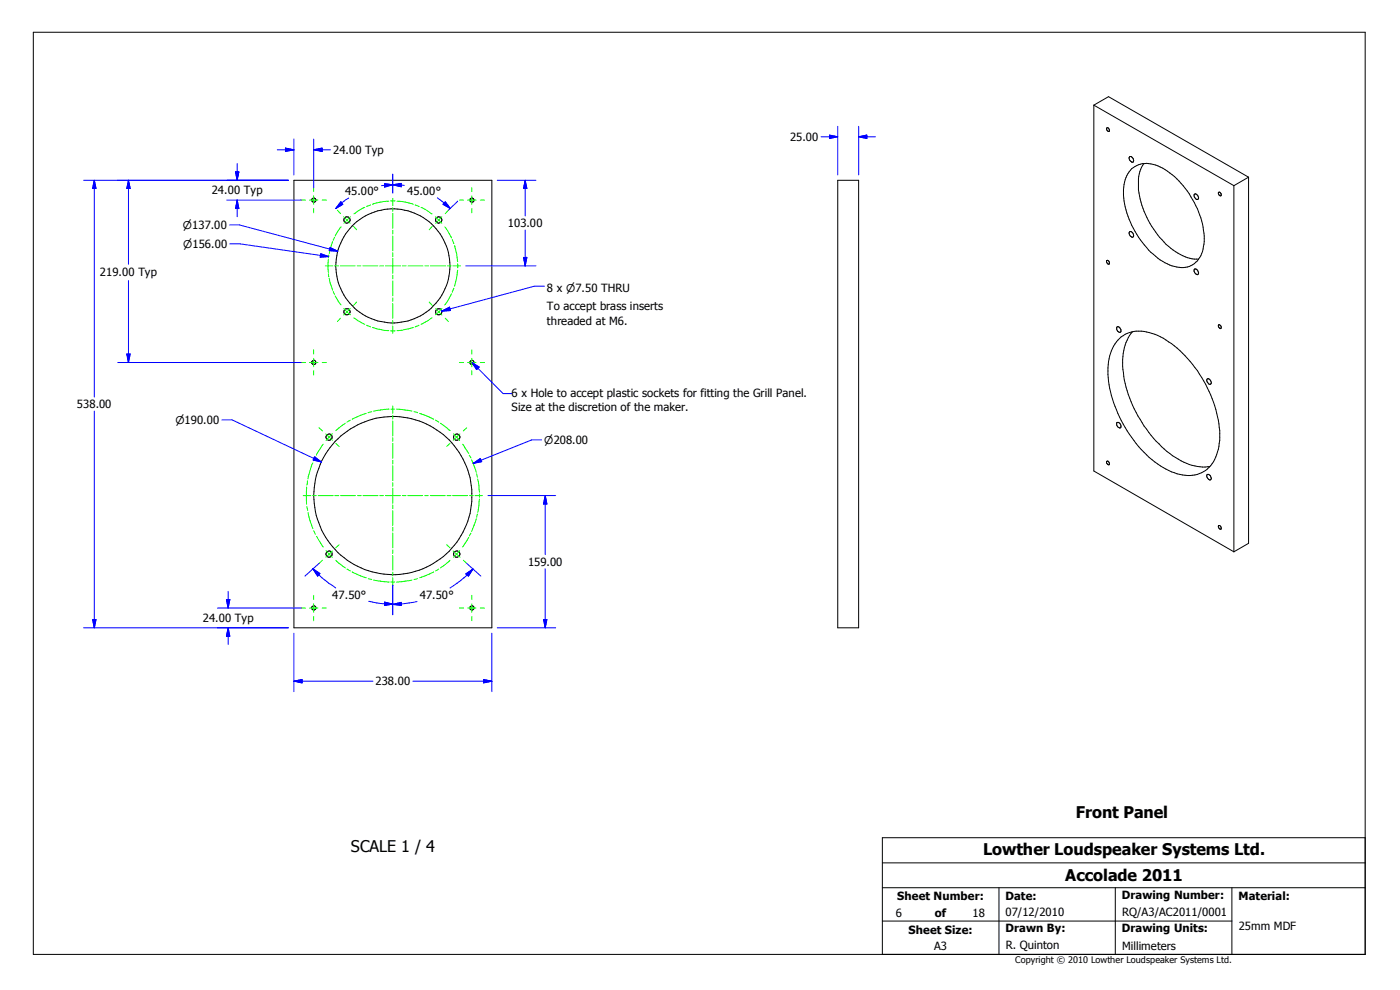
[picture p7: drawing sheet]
<svg xmlns="http://www.w3.org/2000/svg" width="420mm" height="297mm" viewBox="0 0 420 297" stroke-linecap="round" stroke-linejoin="round" font-family="sans-serif">
<g fill="none" stroke="#000" stroke-width=".3">
<path d="M10 9.7h399.4v276.3h-399.4zM328 31.5l4.4-2.5 42 24.1M328 31.5l42 24.1M328 31.5v109.7l42 24.2M332 38.3a.74 .74 0 0 1 .6 1.1 .72 .72 0 0 1-.6-1.1zM88.1 54h59.4v134.1h-59.4zM251.2 54h6.3v134.1h-6.3zM338.8 46.9a1.04 1.04 0 0 1 1 .6 1.04 1.04 0 0 1-.1 1.1 1.15 1.15 0 0 1-.9-1.7zM339.3 50.6a8.4 8.4 0 0 1 10 .2 26.7 26.7 0 0 1 11.8 21.6 8.7 8.7 0 0 1-3.5 6.9 9.1 9.1 0 0 1-8.9-1 26.6 26.6 0 0 1-11.8-21.5 9.4 9.4 0 0 1 2.4-6.2zM343 49l-1.2 2.4a22.1 22.1 0 0 0 3.6 16.4l1.7 2.6a18.1 18.1 0 0 0 11 7.3h1.3M358.2 58.2a1.03 1.03 0 0 1 1 .5 1.03 1.03 0 0 1 0 1.1 1.1 1.1 0 0 1-1-1.6zM365.3 57.8l.5-.2 .2 .2 .1 .9-.5-.2z"/>
<path d="M370 55.6v109.8M374.4 53.1v109.7l-4.4 2.6M374.4 53.1l-4.4 2.5M331.9 78.1l.6 .1 .2 .9-.6-.1-.3-.5zM338.7 69.5a.96 .96 0 0 1 1.1 .5 .96 .96 0 0 1-.2 1.1 1.29 1.29 0 0 1-.9-1.6zM103.5 92.6h1a.93 .93 0 0 1 .4 1.3 .93 .93 0 0 1-1.5 .2 .93 .93 0 0 1 .1-1.5zM334.9 98.1a.94 .94 0 0 1 1.1 .3 .94 .94 0 0 1-.1 1.2l-.8-.4-.2-.4zM339.6 99.4a14.7 14.7 0 0 0-2.7 12.4 38.6 38.6 0 0 0 14.7 24.8 16.5 16.5 0 0 0 9 3.4l2.2-.2M358.1 80.7a.94 .94 0 0 1 1.1 .5 .94 .94 0 0 1-.2 1.1l-.8-.6zM365.5 97.3a.64 .64 0 0 1 .6 .5 .64 .64 0 0 1-.3 .7l-.5-.7zM335.2 102a8.8 8.8 0 0 1 9.4-2.3 26 26 0 0 1 13.7 10.5 35.5 35.5 0 0 1 7.5 21.7 13 13 0 0 1-4.3 9.1 10.5 10.5 0 0 1-10.2 .4 33.8 33.8 0 0 1-15.6-16.4 31.1 31.1 0 0 1-3.3-16.6l.8-3.2 .7-1.5zM361.9 113.6h.1a1.02 1.02 0 0 1 1 .5 1.02 1.02 0 0 1 0 1.1 1.16 1.16 0 0 1-1.1-1.6z"/>
<path d="M332 138.2a.74 .74 0 0 1 .6 1.1 .72 .72 0 0 1-.6-1.1zM334.9 126.7a.96 .96 0 0 1 1 .4 .96 .96 0 0 1-.1 1.2l-.5-.3-.4-.6zM362 142.2a.97 .97 0 0 1 1.1 .5 .97 .97 0 0 1-.3 1.2l-.6-.5-.3-.6zM365.4 157.5h.4l.4 .5-.1 .6-.5-.2-.3-.5zM93.6 181.8l.6-.3 .5 .4a.65 .65 0 0 1-.7 .9 .65 .65 0 0 1-.4-1zM141 181.8l.6-.3 .6 .5a.66 .66 0 0 1-.4 .8 .66 .66 0 0 1-.8-.2zM264.6 258.6h144.8M409.4 251.1h-144.8v34.9M264.6 276h104.8M264.6 266h144.8M299.6 266v20M334.4 266v20"/>
<path d="M369.4 266v20"/>
<circle cx="94.1" cy="59.9" r=".63"/>
<circle cx="141.5" cy="59.9" r=".64"/>
<circle cx="104" cy="65.9" r=".94"/>
<circle cx="117.8" cy="79.7" r="17.1"/>
<circle cx="131.6" cy="65.9" r=".94"/>
<circle cx="131.6" cy="93.4" r=".93"/>
<circle cx="94.1" cy="108.6" r=".63"/>
<circle cx="141.5" cy="108.6" r=".59"/>
<circle cx="98.7" cy="131" r=".95"/>
<circle cx="136.9" cy="131" r=".98"/>
<circle cx="117.8" cy="148.5" r="23.7"/>
<circle cx="98.7" cy="166" r=".93"/>
<circle cx="137" cy="166.1" r=".94"/>
</g>
<g fill="none" stroke="#00f" stroke-width=".3">
<path d="M251.2 37.9v14.5M257.5 37.9v14.5M25.1 54h61.4M28.3 54v65M28.3 54l.5 2.5h-1zM38.5 54l.5 2.5h-1zM38.5 54v25.2M68 60h22.3M70.6 51.5h1l-.5 2.5zM71.1 49v5M71.1 60v5M71.1 60l.5 2.5h-1z"/>
<path d="M83.1 44.9h5M85.6 44.4l2.5 .5-2.5 .5zM88.1 41.7v10.7M94.1 44.9h5M94.1 44.9l2.5-.5v1zM94.1 41.7v14.5M104.6 59.4l-2.2 1.4-1.7 1.7M115.3 55l2.5 .4-2.5 .7zM117.8 55.4l-3.4 .2M117.8 52.2v5.6M117.8 55.4l3.4 .2M117.8 55.4l2.5-.4v1z"/>
<path d="M131.1 59.3l3.9 3.2M149.1 54h11.6M157.5 54l.5 2.5h-1zM157.5 54v10.7M246.2 41h5M248.8 40.5l2.4 .5-2.4 .5zM257.5 41h5M257.5 41l2.4-.5v1zM68.8 67.4h3l29.5 7.9M68.9 73.1h3.1l26.6 3.8M96.1 76.6l2.5 .3M96.2 76l2.4 .9-2.6 .2z"/>
<path d="M98.9 74.6l2.4 .7M99 74.2l2.3 1.1-2.6-.2zM102.2 60.5l.6 .7-2.1 1.3zM133.5 60.5l1.5 2-2.2-1.3zM137.2 60.3l-2.7 2.7M139.7 79.7h21M157 77.1h1l-.5 2.6zM157.5 68.9v10.8M38.5 84.1v24.5M132.5 93.2l2.3-1.2 .2 1.1zM134.9 92.6l-2.4 .6M163.2 85.8h-3l-27.7 7.4"/>
<path d="M35.3 108.6h55M38 106.1h1l-.5 2.5zM141.6 108.7l2.1 1.3-.8 .8zM141.6 108.7l9.3 9.3h2.5M28.3 123.2v64.9M66.5 125.8h3.1l26.8 12.6M94.1 137.3l2.3 1.1M94.3 136.9l2.1 1.5-2.5-.5zM141.9 138.9l2.1-1.5 .4 1zM144.2 137.9l-2.3 1M162.4 131.8h-3l-17.5 7.1M146.3 148.5h20.3"/>
<path d="M163.5 148.5v17.7M163.5 148.5l.5 2.6h-1zM67.9 179.7h1l-.5 2.5zM68.4 177.2v5M93.8 170.4a37.5 37.5 0 0 0 6.9 5.8M93.8 170.4l2.1 1.5-.7 .7zM95.7 168.8l-4.3 3.8M117.8 175.4v8.8M139.7 172l2.1-1.5-1.3 2.1zM140 168.8l4.2 3.8M141.8 170.5a32.4 32.4 0 0 1-6.8 5.7M163.5 170.4v17.7"/>
<path d="M25.1 188.1h61.4M27.8 185.7h1l-.5 2.4zM65.2 182.2h25.1M68.4 188.1v5M68.4 188.1l.5 2.6h-1zM88.1 189.8v17.5M110.6 180.2a25.6 25.6 0 0 0 7.2 .8M115.3 180.4l2.5 .6-2.5 .5zM117.8 181.1l2.5-.6v1zM125.1 180.3l-4.8 .7-2.5 .1M147.5 189.8v17.5M149.1 188.1h17.5"/>
<path d="M163 185.7h1l-.5 2.4zM88.1 204.1h23.7M88.1 204.1l2.5-.5v1.1zM123.8 204.1h23.7M145 203.6l2.5 .5-2.5 .6z"/>
</g>
<g fill="#00f" stroke="#00f" stroke-width=".3">
<path d="M248.8 40.5l2.4 .5-2.4 .5z" fill-rule="evenodd"/>
<path d="M257.5 41l2.4-.5v1z" fill-rule="evenodd"/>
<path d="M145 203.6l2.5 .5-2.5 .6z" fill-rule="evenodd"/>
<path d="M88.1 204.1l2.5-.5v1.1z" fill-rule="evenodd"/>
<path d="M27.8 185.7h1l-.5 2.4z" fill-rule="evenodd"/>
<path d="M28.3 54l.5 2.5h-1z" fill-rule="evenodd"/>
<path d="M94.1 44.9l2.5-.5v1z" fill-rule="evenodd"/>
<path d="M85.6 44.4l2.5 .5-2.5 .5z" fill-rule="evenodd"/>
<path d="M71.1 60l.5 2.5h-1z" fill-rule="evenodd"/>
<path d="M70.6 51.5h1l-.5 2.5z" fill-rule="evenodd"/>
<path d="M157.5 54l.5 2.5h-1z" fill-rule="evenodd"/>
<path d="M157 77.1h1l-.5 2.6z" fill-rule="evenodd"/>
<path d="M102.2 60.5l.6 .7-2.1 1.3z" fill-rule="evenodd"/>
<path d="M115.3 55l2.5 .4-2.5 .7z" fill-rule="evenodd"/>
<path d="M117.8 55.4l2.5-.4v1z" fill-rule="evenodd"/>
<path d="M133.5 60.5l1.5 2-2.2-1.3z" fill-rule="evenodd"/>
<path d="M96.2 76l2.4 .9-2.6 .2z" fill-rule="evenodd"/>
<path d="M99 74.2l2.3 1.1-2.6-.2z" fill-rule="evenodd"/>
<path d="M38 106.1h1l-.5 2.5z" fill-rule="evenodd"/>
<path d="M38.5 54l.5 2.5h-1z" fill-rule="evenodd"/>
<path d="M132.5 93.2l2.3-1.2 .2 1.1z" fill-rule="evenodd"/>
<path d="M141.5 108.6l2.2 1.4-.8 .8z" fill-rule="evenodd"/>
<path d="M94.3 136.9l2.1 1.5-2.5-.5z" fill-rule="evenodd"/>
<path d="M141.9 138.9l2.1-1.5 .4 1z" fill-rule="evenodd"/>
<path d="M93.8 170.4l2.1 1.5-.7 .7z" fill-rule="evenodd"/>
<path d="M115.3 180.4l2.5 .6-2.5 .5z" fill-rule="evenodd"/>
<path d="M117.8 181.1l2.5-.6v1z" fill-rule="evenodd"/>
<path d="M139.7 172l2.1-1.5-1.3 2.1z" fill-rule="evenodd"/>
<path d="M67.9 179.7h1l-.5 2.5z" fill-rule="evenodd"/>
<path d="M68.4 188.1l.5 2.6h-1z" fill-rule="evenodd"/>
<path d="M163.5 148.5l.5 2.6h-1z" fill-rule="evenodd"/>
<path d="M163 185.7h1l-.5 2.4z" fill-rule="evenodd"/>
</g>
<g fill="none" stroke="#0f0" stroke-width=".3">
<path d="M90.3 60h1.3M92.8 60h2.5M94.1 56.2v1.2M94.1 58.7v2.5M96.6 60h1.3M117.8 59.5v2.2M137.8 60h1.2M140.2 60h2.5M141.5 56.2v1.2M141.5 58.7v2.5M144 60h1.3M94.1 62.5v1.3"/>
<path d="M97.5 79.7h2.3M98.4 79.8l.1 1.8M98.5 77.7l-.1 1.9M98.6 76.4l-.1 .9M99.7 72.4l-1 3.6M100.3 79.7h1.2M100.3 71.1l-.4 .9M101.2 63l.9 1M102 79.7h4.5M102.3 68l-1.8 2.7M103 65l2 1.9M105.1 65l-2 1.9"/>
<path d="M106 67.8l.9 1M107.1 79.7h1.1M108.8 79.7h4.5M109.4 62.2l-3.3 1.9M111.1 61.4l-1.1 .5M113.9 79.7h1.1M115.6 79.7h4.5M116.6 60.3l-2.5 .3-2.4 .6M117.2 60.2h1.2M117.8 62.2v1.1M117.8 63.9v4.5M117.8 69v1.1"/>
<path d="M117.8 70.7v4.5M117.8 75.7v1.2M117.8 77.4v4.5M119 60.3l2.5 .3 2.5 .6M120.6 79.7h1.2M122.3 79.7h4.5M124.5 61.4l1.1 .5M126.2 62.2l3.3 1.9M127.4 79.7h1.1M129 79.7h4.6M129.6 67.8l-.9 1M130.6 65l1.9 1.9"/>
<path d="M132.5 65l-1.9 1.9M133.3 68l2.1 3.3M134.1 79.7h1.2M134.5 63l-1 1M135.6 71.8l.5 1.2M135.8 79.7h2.3M136.3 73.6l.9 4.8M137.2 79.1v1.2M141.5 62.5v1.3M98.5 82.1l.1 .9M98.7 83.4l1 3.6M99.9 87.4l.4 .8"/>
<path d="M100.5 88.7l1.8 2.7M102.1 95.3l-.9 1.1M103.1 92.5l1 1M104.1 93.5l-1.1 .9M104.1 93.5l1 .8M105 92.5l-.9 1M106.1 95.3l3.3 1.9M106.9 90.5l-.9 1M110 97.5l1.1 .5M111.7 98.1l3.4 .9 1.5 .1M117.2 99.2h1.2M117.8 82.5v1.1"/>
<path d="M117.8 84.2v4.5M117.8 89.3v1.1M117.8 90.9v4.5M117.8 96v1.1M117.8 97.7v2.2M124 98.1l-3.5 .9-1.5 .1M125.6 97.5l-1.1 .5M128.7 90.5l.9 1M129.5 95.3l-3.3 1.9M130.6 92.5l1 1M131.6 93.5l.9 .9M131.6 93.5l-1 .8"/>
<path d="M132.5 92.5l-.9 1M133.5 95.3l1 1.1M135.4 88.1l-2.1 3.3M136.1 86.4l-.5 1.2M137.2 81l-.9 4.8M90.3 108.6h1.3M92.8 108.6h2.5M94.1 104.8v1.3M94.1 107.4v2.5M94.1 111.1v1.3M96.6 108.6h1.3M137.8 108.6h1.2"/>
<path d="M140.2 108.6h2.5M141.5 104.8v1.3M141.5 107.4v2.5M141.5 111.1v1.3M144 108.6h1.3M93.8 138.7l-1.4 4.8M94.6 136.9l-.5 1.2M95.7 128.2l1 .9M96.9 133.1l-2 3.3M97.7 130.1l1 .9M98.7 131l1 .9M98.7 131l-.9 1"/>
<path d="M99.7 130l-1 1M100.7 132.9l1 .9M103.5 126.8l-2.8 2.2M105.1 125.9l-1 .6M109.8 123.9l-4.2 1.8M111.5 123.4l-1.1 .3M116.7 122.6l-4.7 .6M117.2 122.6h1.2M117.8 121.7v2.2M117.8 124.5v1.1M117.8 126.2v4.5M117.8 131.2v1.1"/>
<path d="M117.8 132.9v4.4M117.8 137.9v1.1M117.8 139.5v4.5M119 122.6l4.5 .6M124.1 123.4l1.1 .3M125.8 123.9l4.2 1.8M130.6 125.9l1 .6M132.1 126.8l2.9 2.2M135 132.9l-1.1 .9M136 130l1.8 2M137.9 130.1l-2 1.8M138.7 133.1l1.8 2.8"/>
<path d="M140 128.2l-1.1 .9M140.7 136.4l.5 .9M141.4 137.8l1.4 3.8M90.9 148.5h2.3M91.9 148.7v2.4M91.9 146v2.5M92 151.8l.3 1.2M92.2 144.1l-.2 1.3M92.4 153.6l1.4 4.8M93.7 148.5h1.1M94.1 159l.5 1.1M95.4 148.5h4.5"/>
<path d="M100.4 148.5h1.2M102.1 148.5h4.5M107.2 148.5h1.1M108.9 148.5h4.5M113.9 148.5h1.1M115.6 148.5h4.5M117.8 144.6v1.1M117.8 146.3v4.5M117.8 151.3v1.1M117.8 153v4.5M117.8 158v1.2M117.8 159.7v4.5"/>
<path d="M120.6 148.5h1.2M122.3 148.5h4.4M127.3 148.5h1.1M129 148.5h4.5M134 148.5h1.2M135.7 148.5h4.5M140.8 148.5h1.1M141.2 159.8l-.5 .8M142.4 148.5h2.3M142.8 155.5l-1.4 3.8M142.9 142l.3 1M143.2 154l-.3 1"/>
<path d="M143.3 143.5l.5 4M143.8 148v1M143.8 149.5l-.5 4M94.1 178.4v1.3M94.9 160.7l2 3.2M96.7 167.9l-1 .9M97.8 165l.9 1M98.7 166l-1 1M98.7 166l1 1M99.7 165.1l-1 .9M100.7 167.9l2.8 2.3M101.7 163.3l-1 .9"/>
<path d="M104.1 170.5l1 .6M105.6 171.4l4.2 1.8M110.4 173.4l1.1 .3M112 173.8l4.7 .6M117.2 174.4h1.2M117.8 164.8v1.1M117.8 166.5v4.4M117.8 171.5v1.1M117.8 173.2v2.2M123.5 173.8l-4.5 .6M125.2 173.4l-1.1 .3M130 171.4l-4.2 1.8"/>
<path d="M131.6 170.5l-1 .6M133.9 163.3l1.1 .9M135 167.9l-2.9 2.3M135.9 165.1l2 1.9M137.8 165l-1.8 2M138.9 167.9l1.1 .9M140.5 161.1l-1.8 2.8M141.5 178.4v1.3M90.3 182.2h1.3M92.8 182.2h2.5M94.1 180.9v2.6M94.1 184.8v1.2"/>
<path d="M96.6 182.2h1.3M137.8 182.2h1.2M140.2 182.2h2.5M141.5 180.9v2.6M141.5 184.8v1.2M144 182.2h1.3"/>
</g>
<g font-size="4.8">
<text x="322.6" y="245.2">Front Panel</text>
<text x="105.2" y="255.4">SCALE 1 / 4</text>
<text x="294.8" y="256.2">Lowther Loudspeaker Systems Ltd.</text>
<text x="319.4" y="264.1">Accolade 2011</text>
</g>
<g font-size="3.4">
<text x="99.9" y="46.2">24.00 Typ</text>
<text x="236.9" y="42.3">25.00</text>
<text x="63.5" y="58.3">24.00 Typ</text>
<text x="103.5" y="58.5">45.00°</text>
<text x="122.1" y="58.4">45.00°</text>
<text x="152.3" y="68.1">103.00</text>
<text x="30" y="82.6">219.00 Typ</text>
<text x="164" y="87.6">8 x ⌀7.50 THRU</text>
<text x="164" y="92.9">To accept brass inserts</text>
<text x="164" y="97.3">threaded at M6.</text>
<text x="153.4" y="119">6 x Hole to accept plastic sockets for fitting the Grill Panel.</text>
<text x="23" y="122.4">538.00</text>
<text x="153.4" y="123">Size at the discretion of the maker.</text>
<text x="158.3" y="169.6">159.00</text>
<text x="99.7" y="179.5">47.50°</text>
<text x="125.9" y="179.6">47.50°</text>
<text x="60.8" y="186.5">24.00 Typ</text>
<text x="112.6" y="205.4">238.00</text>
<text x="269.1" y="269.8">Sheet Number:</text>
<text x="301.5" y="269.8">Date:</text>
<text x="336.4" y="269.5">Drawing Number:</text>
<text x="371.3" y="269.8">Material:</text>
<text x="268.6" y="274.8">6</text>
<text x="280.3" y="274.8">of</text>
<text x="291.6" y="274.8">18</text>
<text x="301.5" y="274.6">07/12/2010</text>
<text x="336.5" y="274.5">RQ/A3/AC2011/0001</text>
<text x="272.5" y="279.8">Sheet Size:</text>
<text x="301.5" y="279.4">Drawn By:</text>
<text x="336.4" y="279.4">Drawing Units:</text>
<text x="371.4" y="278.8">25mm MDF</text>
<text x="280.1" y="284.7">A3</text>
<text x="301.6" y="284.5">R. Quinton</text>
<text x="336.5" y="284.7">Millimeters</text>
</g>
<g font-size="3.2">
<text x="54.9" y="68.6">⌀137.00</text>
<text x="54.9" y="74.4">⌀156.00</text>
<text x="52.6" y="127">⌀190.00</text>
<text x="163.2" y="133">⌀208.00</text>
</g>
<text font-size="2.7" x="304.4" y="288.6">Copyright © 2010 Lowther Loudspeaker Systems Ltd.</text>
</svg>
